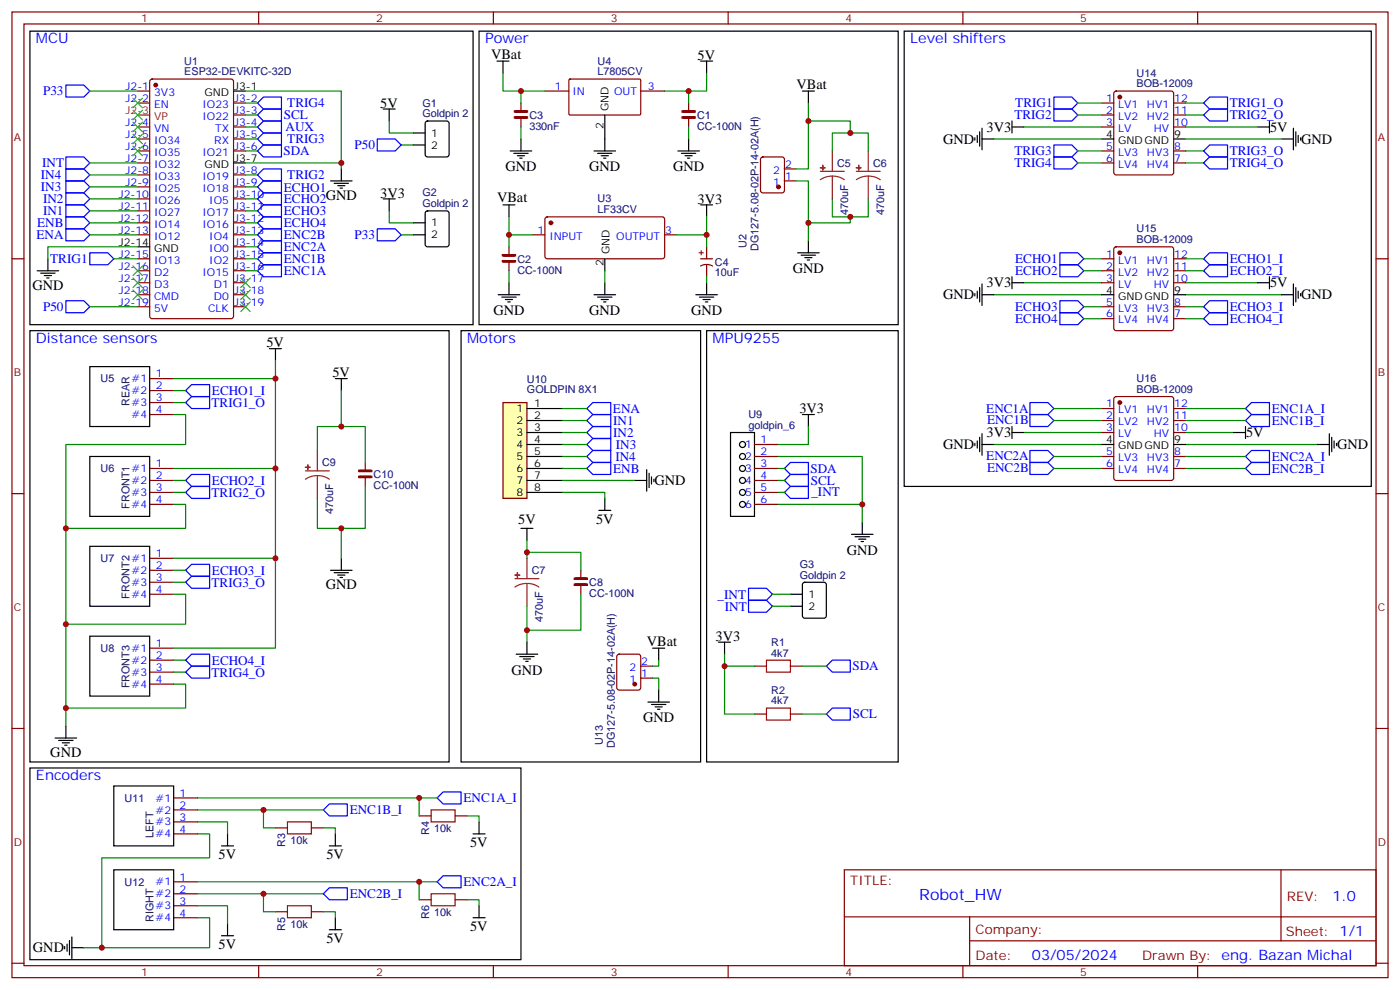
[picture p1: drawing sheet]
<svg xmlns="http://www.w3.org/2000/svg" width="412mm" height="292mm" viewBox="0 0 412 292" stroke-linecap="round" stroke-linejoin="round" font-family="sans-serif">
<g fill="none" stroke="#870000" stroke-width=".35">
<path d="M3.5 3.5h405.4v284.4h-405.4zM7.1 7.1h398.2v277.2h-398.2zM76.2 3.5v3.6M145.3 3.5v3.6M214.5 3.5v3.6M283.6 3.5v3.6M352.8 3.5v3.6M40.6 26.8h3.5M40.6 30.3h3.5M40.6 37.4h3.5M44.3 23.5l.5-.2h23.3l.6 .4 .1 69.4-.5 .7h-23.5l-.6-.4-.1-69.4zM68.8 30.3h3.5"/>
<path d="M68.8 37.4h3.5M68.8 33.9h3.5M160.5 26.8h7.1M167.6 23.5l.3-.2h20.7l.1 .3v10.1l-.3 .2-20.7-.1-.1-.3zM188.7 26.8h7.1M40.6 40.9h3.5M40.6 44.4h3.5M40.6 48h3.5M40.6 51.5h3.5M40.6 55h3.5M40.6 58.6h3.5M68.8 40.9h3.5"/>
<path d="M68.8 44.4h3.5M68.8 51.5h3.5M68.8 55h3.5M68.8 58.6h3.5M224.2 46.4l.5-.2h5.7l.6 .4 .1 9.5-.5 .6-5.9 .1-.6-.5-.1-9.4zM231.1 53.3h3.5M231.1 49.7h3.5M3.5 76.2h3.6M40.6 76.2h3.5M40.6 62.1h3.5M40.6 65.6h3.5M40.6 69.1h3.5"/>
<path d="M40.6 79.7h3.5M68.8 76.2h3.5M68.8 62.1h3.5M68.8 65.6h3.5M68.8 69.1h3.5M68.8 79.7h3.5M68.8 72.7h3.5M157 69.1h3.5M160.7 64.1l.5-.2h34.2l.4 .7-.1 11.2-.6 .4-34.2-.1-.4-.6v-10.9zM195.8 69.1h3.5M206.4 78.3l1.7-.4 1.8 .4M206.4 76.2h3.5"/>
<path d="M208.1 72.7v3.5M208.1 78v3.5M405.3 76.2h3.6M40.6 83.3h3.5M40.6 86.8h3.5M40.6 90.3h3.5M68.8 83.3h3.5M68.8 86.8h3.5M68.8 90.3h3.5M44.1 111.5h7.1M44.1 115h7.1M44.1 118.5h7.1"/>
<path d="M44.1 122.1h7.1M44.1 137.9h7.1M3.5 145.3h3.6M44.1 141.5h7.1M44.1 145h7.1M44.1 148.5h7.1M405.3 145.3h3.6M44.1 164.4h7.1M44.1 167.9h7.1M44.1 171.4h7.1M44.1 175h7.1M44.1 190.9h7.1"/>
<path d="M44.1 194.4h7.1M44.1 197.9h7.1M3.5 214.5h3.6M44.1 201.4h7.1M405.3 214.5h3.6M248.7 256.1h156.6v28.2h-156.6zM377.3 256.1v20.9M248.7 270h156.5M285.6 277h119.6M285.6 270v14.1M3.5 283.6h3.6M76.2 284.3v3.6"/>
<path d="M145.3 284.3v3.6M214.5 284.3v3.6M283.6 284.3v3.6M352.8 284.3v3.6M405.3 283.6h3.6"/>
</g>
<g fill="#870000" stroke="#870000" stroke-width=".35">
<circle cx="45.9" cy="25" r=".53"/>
<circle cx="229.3" cy="55" r=".53"/>
<circle cx="162.3" cy="65.6" r=".53"/>
</g>
<path d="M40.6 33.9h3.5" fill="none" stroke="#f00" stroke-width=".35"/>
<g fill="none" stroke="#000" stroke-width=".35">
<path d="M8.8 9.2h130.5v86.4h-130.5zM141.1 9.2h123.5v86.4h-123.5zM146.4 18h3.5M148.2 18v3.5M206.4 18h3.5M208.1 18v3.5M68.8 26.8h3.5M112.9 32.1h3.5M114.7 32.1v3.5M121.7 39.2h3.5M125.5 35.8l.4-.2h5.7l.6 .5 .1 9.4-.5 .7h-5.9l-.6-.4-.1-9.5zM178.2 33.9v10.5"/>
<path d="M236.4 26.8h3.5M238.1 26.8v3.5M68.8 48h3.5M97.4 53.3h6.3M98.4 54h4.3M99.5 54.7h2.1M100.2 55.4h.7M100.5 49.7v3.6M112.9 58.6h3.5M114.7 58.6v3.5M121.7 42.7h3.5M150.3 44.4h6.3"/>
<path d="M151.3 45.2h4.3M152.4 45.9h2.1M153.1 46.6h.7M153.5 40.9v3.5M175 44.4h6.3M176 45.2h4.3M177.1 45.9h2.1M177.8 46.6h.7M199.7 44.4h6.3M200.7 45.2h4.3M201.8 45.9h2.1M202.5 46.6h.7"/>
<path d="M202.8 40.9v3.5M10.9 79.7h6.4M14.1 76.2v3.5M40.6 72.7h3.5M121.7 65.6h3.5M121.7 69.1h3.5M125.5 62.3l.4-.2h5.7l.6 .4 .1 9.5-.5 .6-5.9 .1-.6-.5-.1-9.4zM148.2 60.3h3.5M149.9 60.3v3.6M178.2 76.2v3.5M206.4 60.3h3.5M208.1 60.3v3.6"/>
<path d="M234.9 74.4h6.4M236 75.1h4.2M237.1 75.8h2.1M237.8 76.6h.7M238.1 70.9v3.5M8.8 97.4h123.5v127h-123.5zM12 80.4h4.2M13.1 81.1h2.1M13.8 81.8h.7M146.8 86.8h6.3M147.8 87.5h4.2M148.9 88.2h2.1"/>
<path d="M149.6 88.9h.7M149.9 83.3v3.5M175 86.8h6.3M176 87.5h4.3M177.1 88.2h2.1M177.8 88.9h.7M178.2 83.3v3.5M205 86.8h6.3M206 87.5h4.3M207.1 88.2h2.1M207.8 88.9h.7M208.1 83.3v3.5"/>
<path d="M26.5 107.9h17.6v17.7h-17.6zM79.4 102.7h3.5M81.1 102.7v3.5M26.5 134.4h17.6v17.6h-17.6zM26.5 160.9h17.6v17.6h-17.6zM26.5 187.3h17.6v17.7h-17.6zM16.2 217.3h6.4M17.3 218h4.2M18.3 218.7h2.2M19 219.4h.8M19.4 213.8v3.5"/>
</g>
<g fill="none" stroke="#008700" stroke-width=".35">
<path d="M26.5 26.8h14.1M72.3 26.8h28.2v21.2M72.3 33.9h3.5M72.3 30.3h3.5M72.3 37.4h3.5M114.7 35.6v3.6h7M148.2 21.5v5.3h12.3M153.5 26.8v3.5M153.5 37.4v3.5M202.8 26.8v3.5M202.8 37.4v3.5M208.1 21.5v5.3h-12.3"/>
<path d="M238.1 30.3v19.4h-3.5M238.1 35.6h12.4v3.6M26.5 58.6h14.1M26.5 55h14.1M26.5 51.5h14.1M72.3 48h28.2v1.7M72.3 44.4h3.5M72.3 58.6h3.5M72.3 55h3.5M72.3 51.5h3.5M72.3 40.9h3.5M118.2 42.7h3.5"/>
<path d="M234.6 53.3h3.5v17.6M245.2 58.6v5.3h10.6v-5.3M245.2 44.4v-5.2h10.6v5.2M26.5 69.1h14.1M26.5 65.6h14.1M26.5 62.1h14.1M33.5 76.2h7.1M40.6 72.7h-26.5v3.5M72.3 69.1h3.5M72.3 65.6h3.5M72.3 62.1h3.5M72.3 72.7h3.5"/>
<path d="M72.3 76.2h3.5M72.3 79.7h3.5M114.7 62.1v3.5h7M118.2 69.1h3.5M149.9 63.9v5.2h7.1M149.9 69.1v3.6M149.9 79.7v3.6M178.2 79.7v3.6M208.1 63.9v5.2h-8.8M208.1 69.1v3.6M250.5 63.9v1.7h-12.4M26.5 90.3h14.1"/>
<path d="M208.1 81.5v1.8M51.2 118.5h3.5M81.1 106.2v5.3h-29.9M81.1 111.5v26.4h-29.9M51.2 122.1h3.5v8.8h-35.3v77.6M81.1 137.9v26.5h-29.9M51.2 148.5h3.5v7.1h-35.3M51.2 145h3.5M51.2 175h3.5v8.8h-35.3M51.2 171.4h3.5M81.1 164.4v26.5h-29.9M51.2 197.9h3.5"/>
<path d="M51.2 201.4h3.5v7.1h-35.3v5.3"/>
</g>
<g fill="none" stroke="#00f" stroke-width=".35">
<path d="M19.4 25h5.3l1.8 1.8-1.8 1.8h-5.3zM75.8 30.3l1.8-1.7h5.3v3.5h-5.3zM75.8 37.4l1.8-1.8h5.3v3.6h-5.3zM77.6 32.1h5.3v3.5h-5.3l-1.8-1.7zM19.4 56.8h5.3l1.8 1.8-1.8 1.7h-5.3zM19.4 53.3h5.3l1.8 1.7-1.8 1.8h-5.3zM19.4 49.7h5.3l1.8 1.8-1.8 1.8h-5.3zM75.8 44.4l1.8-1.7h5.3v3.5h-5.3zM75.8 58.6l1.8-1.8h5.3v3.5h-5.3zM75.8 55l1.8-1.7h5.3v3.5h-5.3zM75.8 51.5l1.8-1.8h5.3v3.6h-5.3zM75.8 40.9l1.8-1.7h5.3v3.5h-5.3z"/>
<path d="M111.1 40.9h5.3l1.8 1.8-1.8 1.7h-5.3zM19.4 67.4h5.3l1.8 1.7-1.8 1.8h-5.3zM19.4 63.9h5.3l1.8 1.7-1.8 1.8h-5.3zM19.4 60.3h5.3l1.8 1.8-1.8 1.8h-5.3zM26.5 74.4h5.2l1.8 1.8-1.8 1.8h-5.2zM75.8 79.7l1.8-1.7h5.3v3.5h-5.3zM75.8 72.7l1.8-1.8h5.3v3.5h-5.3zM75.8 69.1l1.8-1.7h5.3v3.5h-5.3zM75.8 65.6l1.8-1.7h5.3v3.5h-5.3zM75.8 62.1l1.8-1.8h5.3v3.6h-5.3zM77.6 74.4h5.3v3.6h-5.3l-1.8-1.8zM111.1 67.4h5.3l1.8 1.7-1.8 1.8h-5.3z"/>
<path d="M19.4 88.5h5.3l1.8 1.8-1.8 1.8h-5.3zM54.7 118.5l1.7-1.7h5.3v3.5h-5.3zM172.9 120.3l1.7-1.8h5.3v3.6h-5.3zM172.9 137.9l1.7-1.7h5.3v3.5h-5.3zM172.9 123.8l1.7-1.7h5.3v3.5h-5.3zM172.9 127.4l1.7-1.8h5.3v3.5h-5.3zM172.9 130.9l1.7-1.8h5.3v3.5h-5.3zM172.9 134.4l1.7-1.8h5.3v3.6h-5.3zM54.7 145l1.7-1.8h5.3v3.6h-5.3zM54.7 171.4l1.7-1.7h5.3v3.5h-5.3zM54.7 197.9l1.7-1.8h5.3v3.6h-5.3z"/>
</g>
<g fill="none" stroke="#3c3" stroke-width=".35">
<path d="M39.2 28.9l2.8 2.9M39.2 32.5l2.8 2.8M39.2 36l2.8 2.8M39.2 39.5l2.8 2.8M42 28.9l-2.8 2.9M42 32.5l-2.8 2.8M42 36l-2.8 2.8M42 39.5l-2.8 2.8M39.2 43l2.8 2.9M42 43l-2.8 2.9M39.2 78.3l2.8 2.8M42 78.3l-2.8 2.8"/>
<path d="M39.2 81.8l2.8 2.9M39.2 85.4l2.8 2.8M42 81.8l-2.8 2.9M42 85.4l-2.8 2.8M70.9 81.8l2.8 2.9M70.9 85.4l2.8 2.8M70.9 88.9l2.8 2.8M73.7 81.8l-2.8 2.9M73.7 85.4l-2.8 2.8M73.7 88.9l-2.8 2.8"/>
</g>
<path d="M153.5 30.3v2.7M153.5 34.7v2.7M202.8 30.3v2.7M202.8 34.7v2.7M149.9 72.7v2.6M149.9 77.1v2.6" fill="none" stroke="#850000" stroke-width=".35"/>
<path d="M151.7 34.6h3.5zM151.7 32.8h3.5zM201.1 34.6h3.5zM201.1 32.8h3.5zM148.2 76.9h3.5zM148.2 75.1l3.5 .1z" fill="none" stroke="#850000" stroke-width=".71"/>
<path d="M241.7 50.4h7M245.2 51.9l1.8 .2 1.7 .8M245.2 51.9l-1.9 .2-1.6 .8M245.2 44.4v6M245.2 51.9v6.7M252.2 50.4h7.1M255.8 51.9l1.8 .2 1.7 .8M255.8 51.9l-1.9 .2-1.7 .8M255.8 44.4v6M255.8 51.9v6.7" fill="none" stroke="#8c2424" stroke-width=".35"/>
<g fill="#8c2424" stroke="#8c2424" stroke-width=".35">
<path d="M241.7 49.4h1.4z"/>
<path d="M242.4 48.7v1.4z"/>
<path d="M252.2 49.4h1.4z"/>
<path d="M252.9 48.7l.1 1.4z"/>
</g>
<path d="M148.2 118.5h7v28.3h-7z" fill="#ffffb0" stroke="#800000" stroke-width=".35"/>
<g fill="none" stroke="#000" stroke-width=".35">
<path d="M266.3 9.2h137.6v134h-137.6zM287.9 39.9v2.1M288.6 38.8v4.2M289.3 37.7v6.4M298.1 37.4h3.5M298.1 35.6v3.6M370.4 37.4h3.5M373.9 35.6v3.6M381 37.7v6.4M381.7 38.8v4.2M382.4 39.9v2.1M287.2 40.6v.7"/>
<path d="M289.3 40.9h3.5M324.6 40.9h3.5M345.7 40.9h3.5M377.5 40.9h3.5M383.1 40.6v.7M135.8 97.4h70.6v127h-70.6zM208.1 97.4h56.5v127h-56.5zM287.2 86.4v.7M287.9 85.7v2.1M288.6 84.7v4.2M289.3 83.6v6.4M289.3 86.8h3.5"/>
<path d="M298.1 81.5v3.5M298.1 83.3h3.5M324.6 86.8h3.5M345.7 86.8h3.5M370.4 83.3h3.5M373.9 81.5v3.5M377.5 86.8h3.5M381 83.6v6.4M381.7 84.7v4.2M382.4 85.7v2.1M383.1 86.4v.7M98.8 111.5h3.5"/>
<path d="M100.5 111.5v3.5M155.2 120.3h10.6M155.2 123.8h10.6M155.2 127.4h10.6M155.2 130.9h10.6M155.2 134.4h10.6M155.2 137.9h10.6M190.5 138.3v6.3M191.2 139.3v4.3M215.2 127.4h7v24.6h-7zM236.4 122.1h3.5M238.1 122.1v3.5"/>
<path d="M287.2 130.5v.7M287.9 129.8v2.1M288.6 128.8v4.2M289.3 130.9h3.5M289.3 127.7v6.4M298.1 127.4h3.5M298.1 125.6v3.5M324.6 130.9h3.5M345.7 130.9h3.5M363.4 127.4h3.5M366.9 125.6v3.5M388.1 130.9h3.5"/>
<path d="M391.6 127.7v6.4M392.3 128.8v4.2M393 129.8v2.1M393.7 130.5v.7M153.5 155.6h3.5M155.2 141.5h10.6M155.2 145h10.6M155.2 155.6v3.5M176.4 150.3h3.5M178.2 146.8v3.5M187 141.5h3.5M191.9 140.4v2.1"/>
<path d="M192.6 141.1v.7M250.8 157.3h6.4M251.9 158h4.2M252.9 158.7h2.2M253.6 159.5h.8M254 153.8v3.5M97.4 167.9h6.3M98.4 168.6h4.3M99.5 169.3h2.1M100.2 170h.7M100.5 164.4v3.5M232.8 175h3.6"/>
<path d="M232.8 178.5h3.6M236.6 171.7l.5-.3h5.6l.7 .5v9.4l-.4 .7h-5.9l-.7-.4v-9.4zM152 192.6h6.4M153.1 193.3h4.2M154.2 194h2.1M154.9 194.7h.7M155.2 189.1v3.5M192.3 190.9h3.5M194 190.9v3.5M211.7 189.1h3.5M213.4 189.1v3.5M190.9 206.7h6.3"/>
<path d="M191.9 207.4h4.2M193 208.1h2.1M193.7 208.8h.7M194 203.2v3.5M8.8 226.1h144.7v56.5h-144.7zM33.5 231.4h17.7v17.7h-17.7zM33.5 256.1h17.7v17.7h-17.7zM65.3 249.1h3.5M67 245.5v3.6M97 249.1h3.5M98.8 245.5v3.6M139.3 245.5h3.6"/>
<path d="M141.1 242v3.5M19 278.7v.7M19.8 278v2.1M20.5 276.9v4.3M21.2 279h3.5M21.2 275.9v6.3M65.3 275.5h3.5M67 272v3.5M97 273.8h3.5M98.8 270.2v3.6M139.3 270.2h3.6M141.1 266.7v3.5"/>
<circle cx="218.7" cy="130.9" r=".88"/>
<circle cx="218.7" cy="134.4" r=".88"/>
<circle cx="218.7" cy="137.9" r=".88"/>
<circle cx="218.7" cy="148.5" r=".88"/>
<circle cx="218.7" cy="145" r=".88"/>
<circle cx="218.7" cy="141.5" r=".88"/>
</g>
<g fill="none" stroke="#008700" stroke-width=".35">
<path d="M301.6 37.4h23M317.5 30.3h7.1M317.5 33.9h7.1M349.2 37.4h21.2M349.2 30.3h5.3M349.2 33.9h5.3M26.5 48h14.1M292.8 40.9h31.8M317.5 48h7.1M317.5 44.4h7.1M349.2 48h5.3M349.2 40.9h28.3"/>
<path d="M349.2 44.4h5.3M319.3 76.2h5.3M319.3 79.7h5.3M349.2 76.2h5.3M349.2 79.7h5.3M292.8 86.8h31.8M301.6 83.3h23M319.3 90.3h5.3M319.3 93.8h5.3M349.2 86.8h28.3M349.2 83.3h21.2M349.2 90.3h5.3"/>
<path d="M349.2 93.8h5.3M51.2 115h3.5M100.5 115v10.6M93.5 132.6v-7h14.1v10.6M165.8 134.4h7.1M165.8 130.9h7.1M165.8 127.4h7.1M165.8 123.8h7.1M165.8 137.9h7.1M165.8 120.3h7.1M229.3 134.4h24.7v19.4M229.3 137.9h1.8"/>
<path d="M238.1 125.6v5.3h-8.8M292.8 130.9h31.8M301.6 127.4h23M310.4 134.4h14.2M310.4 123.8h14.2M310.4 137.9h14.2M310.4 120.3h14.2M349.2 134.4h17.7M349.2 130.9h38.9M349.2 127.4h14.2M349.2 123.8h17.7M349.2 137.9h17.7"/>
<path d="M349.2 120.3h17.7M51.2 141.5h3.5M100.5 155.6v8.8M107.6 143.2v12.4h-14.1v-8.8M155.2 159.1v5.3M165.8 145h12.4v1.8M165.8 141.5h21.2M229.3 141.5h1.8M229.3 148.5h24.7M229.3 145h1.8M51.2 167.9h3.5M155.2 162.6h15.9v5.3"/>
<path d="M155.2 178.5v10.6M171.1 175v10.6h-15.9M227.5 175h5.3M227.5 178.5h5.3M51.2 194.4h3.5M192.3 199.7h1.7v3.5M194 194.4v1.7h-1.7M213.4 192.6v17.7h8.8M213.4 196.1h8.8M236.4 196.1h7M236.4 210.3h7M58.2 238.5h37"/>
<path d="M58.2 234.9h70.6M77.6 238.5v5.3h3.5M123.5 234.9v5.3M58.2 245.5h3.5v7.1h-31.7v26.4M58.2 242h8.8v3.5M58.2 259.6h70.6M95.2 243.8h3.6v1.7M123.5 259.6v5.3M137.6 240.2h3.5v1.8M58.2 270.2h3.5v8.8h-37M58.2 266.7h8.8v5.3M58.2 263.2h37"/>
<path d="M77.6 263.2v5.3h3.5M95.2 268.5h3.6v1.7M137.6 264.9h3.5v1.8"/>
</g>
<path d="M90 138.6h7M93.5 132.6v6M93.5 140.1l1.8 .2 1.7 .8M93.5 140.1l-1.9 .2-1.6 .8M93.5 140.1v6.7M151.7 170.4h7M155.2 171.8l1.9 .2 1.6 .9M155.2 171.8l-1.8 .2-1.7 .9M155.2 164.4v6M155.2 171.8v6.7" fill="none" stroke="#8c2424" stroke-width=".35"/>
<g fill="#8c2424" stroke="#8c2424" stroke-width=".35">
<path d="M151.7 169.3l1.4 .1z"/>
<path d="M152.4 168.6v1.4z"/>
<path d="M90 137.6h1.4z"/>
<path d="M90.7 136.9v1.4z"/>
</g>
<path d="M107.6 136.2v2.6M107.6 140.6v2.6M171.1 167.9v2.7M171.1 172.3v2.7" fill="none" stroke="#850000" stroke-width=".35"/>
<path d="M105.8 138.6l3.6 .1zM105.8 140.4h3.6zM169.3 172.2h3.6zM169.3 170.4h3.6z" fill="none" stroke="#850000" stroke-width=".71"/>
<g fill="none" stroke="#870000" stroke-width=".35">
<path d="M324.6 30.3h3.5M324.6 33.9h3.5M324.6 37.4h3.5M328.3 27l.5-.2h16.2l.5 .2 .2 .5v23.3l-.2 .5-.5 .2h-16.2l-.5-.2-.2-.5v-23.3zM345.7 30.3h3.5M345.7 33.9h3.5M345.7 37.4h3.5M324.6 44.4h3.5M324.6 48h3.5M345.7 44.4h3.5M345.7 48h3.5M324.6 76.2h3.5"/>
<path d="M324.6 79.7h3.5M328.3 72.9l.5-.2h16.2l.5 .2 .2 .5v23.3l-.2 .5-.5 .2h-16.2l-.5-.3-.2-.4v-23.3zM345.7 76.2h3.5M345.7 79.7h3.5M324.6 83.3h3.5M324.6 90.3h3.5M324.6 93.8h3.5M345.7 83.3h3.5M345.7 90.3h3.5M345.7 93.8h3.5M328.3 117l.5-.2h16.2l.5 .2 .2 .5v23.3l-.2 .5-.5 .2h-16.2l-.5-.3-.2-.4v-23.3zM222.2 130.9h7.1"/>
<path d="M222.2 134.4h7.1M222.2 137.9h7.1M324.6 134.4h3.5M324.6 137.9h3.5M324.6 120.3h3.5M324.6 123.8h3.5M324.6 127.4h3.5M345.7 134.4h3.5M345.7 137.9h3.5M345.7 120.3h3.5M345.7 123.8h3.5M345.7 127.4h3.5"/>
<path d="M222.2 141.5h7.1M222.2 145h7.1M222.2 148.5h7.1M181.9 192.8l.5-.2h5.6l.7 .4v9.5l-.4 .6-5.9 .1-.7-.5v-9.4zM188.7 199.7h3.6M188.7 196.1h3.6M222.2 196.1h3.6M232.8 196.1h3.6M222.2 210.3h3.6M232.8 210.3h3.6M51.2 234.9h7M51.2 238.5h7"/>
<path d="M51.2 242h7M51.2 245.5h7M51.2 259.6h7M81.1 243.8h3.6M91.7 243.8h3.5M123.5 240.2h3.5M134.1 240.2h3.5M51.2 263.2h7M51.2 266.7h7M51.2 270.2h7M81.1 268.5h3.6M91.7 268.5h3.5"/>
<path d="M123.5 264.9h3.5M134.1 264.9h3.5"/>
</g>
<g fill="none" stroke="#00f" stroke-width=".35">
<path d="M310.4 28.6h5.3l1.8 1.7-1.8 1.8h-5.3zM310.4 32.1h5.3l1.8 1.8-1.8 1.7h-5.3zM354.5 30.3l1.8-1.7h5.3v3.5h-5.3zM354.5 33.9l1.8-1.8h5.3v3.5h-5.3zM19.4 46.2h5.3l1.8 1.8-1.8 1.7h-5.3zM310.4 42.7h5.3l1.8 1.7-1.8 1.8h-5.3zM310.4 46.2h5.3l1.8 1.8-1.8 1.7h-5.3zM354.5 44.4l1.8-1.7h5.3v3.5h-5.3zM354.5 48l1.8-1.8h5.3v3.5h-5.3zM312.2 74.4h5.3l1.8 1.8-1.8 1.8h-5.3zM312.2 78h5.3l1.8 1.7-1.8 1.8h-5.3zM354.5 76.2l1.8-1.8h5.3v3.6h-5.3z"/>
<path d="M354.5 79.7l1.8-1.7h5.3v3.5h-5.3zM312.2 88.5h5.3l1.8 1.8-1.8 1.8h-5.3zM312.2 92.1h5.3l1.8 1.7-1.8 1.8h-5.3zM354.5 90.3l1.8-1.8h5.3v3.6h-5.3zM354.5 93.8l1.8-1.7h5.3v3.5h-5.3zM54.7 115l1.7-1.8h5.3v3.6h-5.3zM303.4 118.5h5.3l1.7 1.8-1.7 1.8h-5.3zM231.1 137.9l1.7-1.7h5.3v3.5h-5.3zM303.4 122.1h5.3l1.7 1.7-1.7 1.8h-5.3zM303.4 132.6h5.3l1.7 1.8-1.7 1.8h-5.3zM303.4 136.2h5.3l1.7 1.7-1.7 1.8h-5.3zM366.9 120.3l1.8-1.8h5.2v3.6h-5.2z"/>
<path d="M366.9 123.8l1.8-1.7h5.2v3.5h-5.2zM366.9 134.4l1.8-1.8h5.2v3.6h-5.2zM366.9 137.9l1.8-1.7h5.2v3.5h-5.2zM54.7 141.5l1.7-1.8h5.3v3.5h-5.3zM231.1 141.5l1.7-1.8h5.3v3.5h-5.3zM231.1 145l1.7-1.8h5.3v3.6h-5.3zM54.7 167.9l1.7-1.7h5.3v3.5h-5.3zM220.5 173.2h5.3l1.7 1.8-1.7 1.7h-5.3zM220.5 176.7h5.3l1.7 1.8-1.7 1.8h-5.3zM54.7 194.4l1.7-1.8h5.3v3.5h-5.3zM243.4 196.1l1.8-1.7h5.3v3.5h-5.3zM243.4 210.3l1.8-1.8h5.3v3.5h-5.3z"/>
<path d="M95.2 238.5l1.8-1.8h5.3v3.5h-5.3zM128.8 234.9l1.7-1.7h5.3v3.5h-5.3zM128.8 259.6l1.7-1.7h5.3v3.5h-5.3zM95.2 263.2l1.8-1.8h5.3v3.5h-5.3z"/>
</g>
<g fill="#870000" stroke="#870000" stroke-width=".35">
<circle cx="187" cy="201.4" r=".53"/>
<circle cx="329.8" cy="28.6" r=".53"/>
<circle cx="329.8" cy="74.4" r=".53"/>
<circle cx="329.8" cy="118.5" r=".53"/>
</g>
<path d="M225.8 194.4h7v3.5h-7zM225.8 208.5h7v3.5h-7zM127 238.5h7.1v3.5h-7.1zM84.7 242h7v3.5h-7zM84.7 266.7h7v3.5h-7zM127 263.2h7.1v3.5h-7.1z" fill="none" stroke="#a10000" stroke-width=".35"/>
<g fill="#c00">
<circle cx="100.5" cy="48" r=".88"/>
<circle cx="149.9" cy="69.1" r=".88"/>
<circle cx="202.8" cy="26.8" r=".88"/>
<circle cx="153.5" cy="26.8" r=".88"/>
<circle cx="208.1" cy="69.1" r=".88"/>
<circle cx="238.1" cy="35.6" r=".88"/>
<circle cx="250.5" cy="39.2" r=".88"/>
<circle cx="238.1" cy="65.6" r=".88"/>
<circle cx="250.5" cy="63.9" r=".88"/>
<circle cx="19.4" cy="208.5" r=".88"/>
<circle cx="19.4" cy="155.6" r=".88"/>
<circle cx="19.4" cy="183.8" r=".88"/>
<circle cx="81.1" cy="111.5" r=".88"/>
<circle cx="81.1" cy="137.9" r=".88"/>
<circle cx="81.1" cy="164.4" r=".88"/>
<circle cx="155.2" cy="162.6" r=".88"/>
<circle cx="155.2" cy="185.6" r=".88"/>
<circle cx="100.5" cy="155.6" r=".88"/>
<circle cx="100.5" cy="125.6" r=".88"/>
<circle cx="254" cy="148.5" r=".88"/>
<circle cx="30" cy="279" r=".88"/>
<circle cx="213.4" cy="196.1" r=".88"/>
<circle cx="77.6" cy="238.5" r=".88"/>
<circle cx="123.5" cy="234.9" r=".88"/>
<circle cx="77.6" cy="263.2" r=".88"/>
<circle cx="123.5" cy="259.6" r=".88"/>
</g>
<text font-size="4.6" fill="#00f" x="270.8" y="265.1">Robot_HW</text>
<g font-size="4.2" fill="#00f">
<text x="10.6" y="12.7">MCU</text>
<text x="142.9" y="12.7">Power</text>
<text x="268.1" y="12.7">Level shifters</text>
<text x="10.6" y="100.9">Distance sensors</text>
<text x="137.6" y="100.9">Motors</text>
<text x="209.9" y="100.9">MPU9255</text>
<text x="10.6" y="229.7">Encoders</text>
<text x="392.5" y="265.4">1.0</text>
<text x="304" y="282.7">03/05/2024</text>
</g>
<g font-size="4.2">
<text x="144.6" y="17.3">VBat</text>
<text x="205.5" y="17.6">5V</text>
<text x="234.6" y="26.1">VBat</text>
<text x="112" y="31.8">5V</text>
<text x="290.6" y="38.8">3V3</text>
<text x="374.1" y="38.8">5V</text>
<text x="277.8" y="42.3">GND</text>
<text x="383.3" y="42.3">GND</text>
<text x="148.9" y="50.4">GND</text>
<text x="173.6" y="50.4">GND</text>
<text x="198.3" y="50.4">GND</text>
<text x="112" y="58.2">3V3</text>
<text x="146.4" y="59.6">VBat</text>
<text x="205.5" y="60">3V3</text>
<text x="233.5" y="80.4">GND</text>
<text x="9.5" y="85.4">GND</text>
<text x="277.8" y="88.2">GND</text>
<text x="290.6" y="84.6">3V3</text>
<text x="374.1" y="84.6">5V</text>
<text x="383.3" y="88.2">GND</text>
<text x="145.3" y="92.8">GND</text>
<text x="173.6" y="92.8">GND</text>
<text x="203.6" y="92.8">GND</text>
<text x="78.5" y="102.3">5V</text>
<text x="97.9" y="111.1">5V</text>
<text x="235.5" y="121.7">3V3</text>
<text x="290.6" y="128.7">3V3</text>
<text x="367.1" y="128.7">5V</text>
<text x="277.8" y="132.3">GND</text>
<text x="393.9" y="132.3">GND</text>
<text x="192.8" y="142.9">GND</text>
<text x="152.6" y="154.4">5V</text>
<text x="175.6" y="154.2">5V</text>
<text x="249.4" y="163.3">GND</text>
<text x="96" y="173.6">GND</text>
<text x="190.5" y="190.1">VBat</text>
<text x="210.8" y="188.7">3V3</text>
<text x="150.6" y="198.7">GND</text>
<text x="189.4" y="212.7">GND</text>
<text x="14.8" y="223">GND</text>
<text x="138.5" y="249.4">5V</text>
<text x="64.4" y="252.9">5V</text>
<text x="96.1" y="252.9">5V</text>
<text x="138.5" y="274.1">5V</text>
<text x="9.7" y="280.5">GND</text>
<text x="64.4" y="279.4">5V</text>
<text x="96.1" y="277.6">5V</text>
</g>
<g font-size="3.9" fill="#00f">
<text x="12.7" y="28.1">P33</text>
<text x="83.6" y="35.1">SCL</text>
<text x="84.6" y="31.6">TRIG4</text>
<text x="298.8" y="35.1">TRIG2</text>
<text x="299.1" y="31.6">TRIG1</text>
<text x="362.2" y="31.7">TRIG1_O</text>
<text x="362.2" y="35.2">TRIG2_O</text>
<text x="84.1" y="38.7">AUX</text>
<text x="83.5" y="45.6">SDA</text>
<text x="84.6" y="42.2">TRIG3</text>
<text x="104.4" y="44">P50</text>
<text x="298.8" y="45.7">TRIG3</text>
<text x="362.2" y="45.8">TRIG3_O</text>
<text x="12.1" y="52.7">IN4</text>
<text x="12.4" y="49.2">INT</text>
<text x="84.6" y="52.8">TRIG2</text>
<text x="298.8" y="49.2">TRIG4</text>
<text x="362.2" y="49.3">TRIG4_O</text>
<text x="12.1" y="56.3">IN3</text>
<text x="12.7" y="59.8">IN2</text>
<text x="83.6" y="59.9">ECHO2GND</text>
<text x="83.6" y="56.4">ECHO1</text>
<text x="12.7" y="63.3">IN1</text>
<text x="83.6" y="63.4">ECHO3</text>
<text x="10.7" y="70.4">ENA</text>
<text x="11" y="66.9">ENB</text>
<text x="83.6" y="70.5">ENC2B</text>
<text x="83.6" y="67">ECHO4</text>
<text x="104.4" y="70.4">P33</text>
<text x="14.8" y="77.5">TRIG1</text>
<text x="83.6" y="74">ENC2A</text>
<text x="83.6" y="77.6">ENC1B</text>
<text x="299" y="77.5">ECHO1</text>
<text x="362.3" y="77.5">ECHO1_I</text>
<text x="83.6" y="81.1">ENC1A</text>
<text x="299" y="80.9">ECHO2</text>
<text x="362.3" y="81">ECHO2_I</text>
<text x="12.7" y="91.6">P50</text>
<text x="299" y="91.5">ECHO3</text>
<text x="299" y="95">ECHO4</text>
<text x="362.3" y="91.6">ECHO3_I</text>
<text x="362.3" y="95.2">ECHO4_I</text>
<text x="62.3" y="119.8">TRIG1_O</text>
<text x="62.4" y="116.3">ECHO1_I</text>
<text x="180.6" y="121.5">ENA</text>
<text x="180.6" y="125.1">IN1</text>
<text x="290.5" y="121.5">ENC1A</text>
<text x="290.8" y="125">ENC1B</text>
<text x="374.6" y="121.6">ENC1A_I</text>
<text x="374.6" y="125.1">ENC1B_I</text>
<text x="180.6" y="128.6">IN2</text>
<text x="181.3" y="135.7">IN4</text>
<text x="181.4" y="132.2">IN3</text>
<text x="290.5" y="135.6">ENC2A</text>
<text x="374.6" y="135.7">ENC2A_I</text>
<text x="62.4" y="142.8">ECHO2_I</text>
<text x="180.6" y="139.2">ENB</text>
<text x="238.7" y="139.1">SDA</text>
<text x="238.8" y="142.7">SCL</text>
<text x="290.8" y="139.1">ENC2B</text>
<text x="374.6" y="139.2">ENC2B_I</text>
<text x="62.3" y="146.3">TRIG2_O</text>
<text x="239" y="146.2">_INT</text>
<text x="62.3" y="172.8">TRIG3_O</text>
<text x="62.4" y="169.2">ECHO3_I</text>
<text x="211.4" y="176.2">_INT</text>
<text x="213.5" y="179.8">INT</text>
<text x="62.4" y="195.7">ECHO4_I</text>
<text x="251.1" y="197.3">SDA</text>
<text x="62.3" y="199.2">TRIG4_O</text>
<text x="251.2" y="211.5">SCL</text>
<text x="103" y="239.8">ENC1B_I</text>
<text x="136.5" y="236.3">ENC1A_I</text>
<text x="136.5" y="261">ENC2A_I</text>
<text x="103" y="264.5">ENC2B_I</text>
</g>
<g font-size="3.9" fill="#800">
<text x="250.5" y="260.7">TITLE:</text>
<text x="379.1" y="265.4">REV:</text>
<text x="287.4" y="274.9">Company:</text>
<text x="378.7" y="275.5">Sheet: 1/1</text>
<text x="287.4" y="282.6">Date:</text>
<text x="336.4" y="282.7">Drawn By: eng. Bazan Michal</text>
</g>
<g font-size="3.2" fill="#800">
<text x="41.6" y="6.5">1</text>
<text x="110.8" y="6.5">2</text>
<text x="179.9" y="6.5">3</text>
<text x="249.1" y="6.5">4</text>
<text x="318.2" y="6.5">5</text>
<text x="4.1" y="41.6">A</text>
<text x="405.9" y="41.6">A</text>
<text x="207.4" y="75.5" transform="rotate(-90 207.4 75.5)">+</text>
<text x="4.1" y="110.8">B</text>
<text x="405.9" y="110.8">B</text>
<text x="4.1" y="179.9">C</text>
<text x="405.9" y="179.9">C</text>
<text x="4.1" y="249.1">D</text>
<text x="405.9" y="249.1">D</text>
<text x="41.6" y="287.3">1</text>
<text x="110.8" y="287.3">2</text>
<text x="179.9" y="287.3">3</text>
<text x="249.1" y="287.3">4</text>
<text x="318.2" y="287.3">5</text>
</g>
<g font-size="3.2" fill="#000080">
<text x="54.3" y="22.2">ESP32-DEVKITC-32D</text>
<text x="54.3" y="19.1">U1</text>
<text x="176.1" y="22.2">L7805CV</text>
<text x="176.1" y="19">U4</text>
<text x="334.8" y="22.5">U14</text>
<text x="334.8" y="25.8">BOB-12009</text>
<text x="124.5" y="34.6">Goldpin 2</text>
<text x="124.5" y="31.4">G1</text>
<text x="155.9" y="35">C3</text>
<text x="205.3" y="35">C1</text>
<text x="155.9" y="38.2">330nF</text>
<text x="205.3" y="38.2">CC-100N</text>
<text x="246.6" y="49.1">C5</text>
<text x="257.2" y="49.1">C6</text>
<text x="124.5" y="57.9">G2</text>
<text x="176.1" y="59.6">U3</text>
<text x="124.5" y="61">Goldpin 2</text>
<text x="176.1" y="62.8">LF33CV</text>
<text x="249.9" y="63.2" transform="rotate(-90 249.9 63.2)">470uF</text>
<text x="260.4" y="63.2" transform="rotate(-90 260.4 63.2)">470uF</text>
<text x="334.8" y="71.6">BOB-12009</text>
<text x="334.8" y="68.4">U15</text>
<text x="152.4" y="77.3">C2</text>
<text x="219.9" y="73" transform="rotate(-90 219.9 73)">U2</text>
<text x="223.4" y="73.8" transform="rotate(-90 223.4 73.8)">DG127-5.08-02P-14-02A(H)</text>
<text x="152.4" y="80.6">CC-100N</text>
<text x="210.6" y="81.4">10uF</text>
<text x="210.6" y="78.3">C4</text>
<text x="29.6" y="112.6">U5</text>
<text x="155.2" y="112.6">U10</text>
<text x="334.8" y="112.5">U16</text>
<text x="38.2" y="119.6" transform="rotate(-90 38.2 119.6)">REAR</text>
<text x="155.2" y="115.9">GOLDPIN 8X1</text>
<text x="334.8" y="115.7">BOB-12009</text>
<text x="220.5" y="123.1">U9</text>
<text x="220.5" y="126.3">goldpin_6</text>
<text x="94.9" y="137.3">C9</text>
<text x="29.6" y="139.1">U6</text>
<text x="110.1" y="140.8">C10</text>
<text x="38.2" y="149.8" transform="rotate(-90 38.2 149.8)">FRONT1</text>
<text x="110.1" y="144.1">CC-100N</text>
<text x="98.2" y="151.4" transform="rotate(-90 98.2 151.4)">470uF</text>
<text x="29.6" y="165.5">U7</text>
<text x="235.6" y="167.2">G3</text>
<text x="156.6" y="169.1">C7</text>
<text x="173.6" y="172.6">C8</text>
<text x="235.6" y="170.4">Goldpin 2</text>
<text x="38.2" y="176.3" transform="rotate(-90 38.2 176.3)">FRONT2</text>
<text x="173.6" y="175.8">CC-100N</text>
<text x="159.9" y="183.2" transform="rotate(-90 159.9 183.2)">470uF</text>
<text x="29.6" y="192">U8</text>
<text x="227.2" y="190.1">R1</text>
<text x="227.2" y="193.3">4k7</text>
<text x="38.2" y="202.7" transform="rotate(-90 38.2 202.7)">FRONT3</text>
<text x="227.2" y="207.4">4k7</text>
<text x="227.2" y="204.2">R2</text>
<text x="177.5" y="219.4" transform="rotate(-90 177.5 219.4)">U13</text>
<text x="181.1" y="220.2" transform="rotate(-90 181.1 220.2)">DG127-5.08-02P-14-02A(H)</text>
<text x="36.7" y="236.1">U11</text>
<text x="126.4" y="245.9" transform="rotate(-90 126.4 245.9)">R4</text>
<text x="127.9" y="244.9">10k</text>
<text x="45.2" y="246.8" transform="rotate(-90 45.2 246.8)">LEFT</text>
<text x="84" y="249.4" transform="rotate(-90 84 249.4)">R3</text>
<text x="85.5" y="248.4">10k</text>
<text x="36.7" y="260.8">U12</text>
<text x="127.9" y="269.6">10k</text>
<text x="45.2" y="271.5" transform="rotate(-90 45.2 271.5)">RIGHT</text>
<text x="84" y="274.1" transform="rotate(-90 84 274.1)">R5</text>
<text x="85.5" y="273.1">10k</text>
<text x="126.4" y="270.6" transform="rotate(-90 126.4 270.6)">R6</text>
</g>
<g font-size="3.2" fill="#00f">
<text x="37" y="26.5">J2-1</text>
<text x="37" y="30">J2-2</text>
<text x="45.4" y="28.2">3V3</text>
<text x="69" y="30">J3-2</text>
<text x="163.4" y="26.5">1</text>
<text x="168.6" y="27.9">IN</text>
<text x="180.9" y="27.9">OUT</text>
<text x="190.9" y="26.5">3</text>
<text x="325.9" y="30">1</text>
<text x="345.9" y="30">12</text>
<text x="45.4" y="31.8">EN</text>
<text x="59.6" y="31.8">IO23</text>
<text x="59.6" y="35.3">IO22</text>
<text x="69" y="33.5">J3-3</text>
<text x="325.9" y="33.5">2</text>
<text x="329.4" y="31.8">LV1</text>
<text x="329.4" y="35.3">LV2</text>
<text x="337.8" y="35.3">HV2</text>
<text x="337.8" y="31.8">HV1</text>
<text x="345.9" y="33.5">11</text>
<text x="37" y="37">J2-4</text>
<text x="37" y="40.6">J2-5</text>
<text x="45.4" y="38.8">VN</text>
<text x="63.4" y="38.8">TX</text>
<text x="69" y="37">J3-4</text>
<text x="69" y="40.6">J3-5</text>
<text x="325.9" y="37">3</text>
<text x="329.4" y="38.8">LV</text>
<text x="339.9" y="38.8">HV</text>
<text x="345.9" y="37">10</text>
<text x="37" y="44.1">J2-6</text>
<text x="37" y="47.6">J2-7</text>
<text x="45.4" y="42.3">IO34</text>
<text x="45.4" y="45.9">IO35</text>
<text x="59.6" y="45.9">IO21</text>
<text x="63.1" y="42.3">RX</text>
<text x="69" y="44.1">J3-6</text>
<text x="325.9" y="44.1">5</text>
<text x="325.9" y="47.6">6</text>
<text x="329.4" y="45.9">LV3</text>
<text x="337.8" y="45.9">HV3</text>
<text x="345.9" y="47.6">7</text>
<text x="345.9" y="44.1">8</text>
<text x="37" y="51.2">J2-8</text>
<text x="45.4" y="49.4">IO32</text>
<text x="45.4" y="52.9">IO33</text>
<text x="59.6" y="52.9">IO19</text>
<text x="69" y="51.2">J3-8</text>
<text x="227.7" y="51.2">2</text>
<text x="231.2" y="52.9">1</text>
<text x="231.2" y="49.4">2</text>
<text x="329.4" y="49.4">LV4</text>
<text x="337.8" y="49.4">HV4</text>
<text x="35" y="58.2">J2-10</text>
<text x="37" y="54.7">J2-9</text>
<text x="45.4" y="56.4">IO25</text>
<text x="45.4" y="60">IO26</text>
<text x="59.6" y="56.4">IO18</text>
<text x="61.6" y="60">IO5</text>
<text x="69" y="54.7">J3-9</text>
<text x="69" y="58.2">J3-10</text>
<text x="227.7" y="54.7">1</text>
<text x="35" y="61.7">J2-11</text>
<text x="35" y="65.3">J2-12</text>
<text x="45.4" y="63.5">IO27</text>
<text x="59.6" y="63.5">IO17</text>
<text x="69" y="61.7">J3-11</text>
<text x="69" y="65.3">J3-12</text>
<text x="35" y="68.8">J2-13</text>
<text x="45.4" y="67">IO14</text>
<text x="45.4" y="70.6">IO12</text>
<text x="59.6" y="67">IO16</text>
<text x="61.6" y="70.6">IO4</text>
<text x="69" y="68.8">J3-13</text>
<text x="158.3" y="68.8">1</text>
<text x="161.8" y="70.6">INPUT</text>
<text x="181.5" y="70.6">OUTPUT</text>
<text x="196" y="68.8">3</text>
<text x="35" y="75.8">J2-15</text>
<text x="45.4" y="77.6">IO13</text>
<text x="61.6" y="74.1">IO0</text>
<text x="61.6" y="77.6">IO2</text>
<text x="69" y="72.3">J3-14</text>
<text x="69" y="75.8">J3-15</text>
<text x="325.9" y="75.8">1</text>
<text x="329.4" y="77.6">LV1</text>
<text x="337.8" y="77.6">HV1</text>
<text x="345.9" y="75.8">12</text>
<text x="35" y="79.4">J2-16</text>
<text x="35" y="82.9">J2-17</text>
<text x="45.4" y="81.1">D2</text>
<text x="59.6" y="81.1">IO15</text>
<text x="69" y="79.4">J3-16</text>
<text x="69" y="82.9">J3-17</text>
<text x="325.9" y="79.4">2</text>
<text x="325.9" y="82.9">3</text>
<text x="329.4" y="81.1">LV2</text>
<text x="337.8" y="81.1">HV2</text>
<text x="345.9" y="82.9">10</text>
<text x="345.9" y="79.4">11</text>
<text x="35" y="86.4">J2-18</text>
<text x="35" y="90">J2-19</text>
<text x="45.4" y="84.7">D3</text>
<text x="45.4" y="88.2">CMD</text>
<text x="63" y="84.7">D1</text>
<text x="63" y="88.2">D0</text>
<text x="69" y="86.4">J3-18</text>
<text x="69" y="90">J3-19</text>
<text x="325.9" y="90">5</text>
<text x="329.4" y="84.7">LV</text>
<text x="339.9" y="84.7">HV</text>
<text x="345.9" y="90">8</text>
<text x="45.4" y="91.7">5V</text>
<text x="61.3" y="91.7">CLK</text>
<text x="325.9" y="93.5">6</text>
<text x="329.4" y="91.7">LV3</text>
<text x="329.4" y="95.2">LV4</text>
<text x="337.8" y="95.2">HV4</text>
<text x="337.8" y="91.7">HV3</text>
<text x="345.9" y="93.5">7</text>
<text x="38.8" y="112.5">#1</text>
<text x="45.9" y="111.1">1</text>
<text x="38.8" y="116.1">#2</text>
<text x="38.8" y="119.6">#3</text>
<text x="45.9" y="114.7">2</text>
<text x="45.9" y="118.2">3</text>
<text x="325.9" y="119.9">1</text>
<text x="345.9" y="119.9">12</text>
<text x="38.8" y="123.1">#4</text>
<text x="45.9" y="121.7">4</text>
<text x="325.9" y="123.5">2</text>
<text x="329.4" y="121.7">LV1</text>
<text x="329.4" y="125.2">LV2</text>
<text x="337.8" y="125.2">HV2</text>
<text x="337.8" y="121.7">HV1</text>
<text x="345.9" y="123.5">11</text>
<text x="219.5" y="131.9">1</text>
<text x="224" y="130.5">1</text>
<text x="325.9" y="127">3</text>
<text x="329.4" y="128.8">LV</text>
<text x="339.9" y="128.8">HV</text>
<text x="345.9" y="127">10</text>
<text x="45.9" y="137.6">1</text>
<text x="219.5" y="135.5">2</text>
<text x="224" y="134.1">2</text>
<text x="224" y="137.6">3</text>
<text x="325.9" y="134.1">5</text>
<text x="325.9" y="137.6">6</text>
<text x="329.4" y="135.8">LV3</text>
<text x="337.8" y="135.8">HV3</text>
<text x="345.9" y="137.6">7</text>
<text x="345.9" y="134.1">8</text>
<text x="38.8" y="139">#1</text>
<text x="38.8" y="142.5">#2</text>
<text x="45.9" y="141.1">2</text>
<text x="219.5" y="139">3</text>
<text x="219.5" y="142.5">4</text>
<text x="224" y="141.1">4</text>
<text x="329.4" y="139.3">LV4</text>
<text x="337.8" y="139.3">HV4</text>
<text x="38.8" y="146">#3</text>
<text x="38.8" y="149.6">#4</text>
<text x="45.9" y="144.6">3</text>
<text x="45.9" y="148.2">4</text>
<text x="219.5" y="146">5</text>
<text x="219.5" y="149.6">6</text>
<text x="224" y="144.6">5</text>
<text x="224" y="148.2">6</text>
<text x="38.8" y="165.5">#1</text>
<text x="45.9" y="164">1</text>
<text x="45.9" y="167.6">2</text>
<text x="38.8" y="169">#2</text>
<text x="38.8" y="172.5">#3</text>
<text x="45.9" y="171.1">3</text>
<text x="38.8" y="176">#4</text>
<text x="45.9" y="174.6">4</text>
<text x="38.8" y="191.9">#1</text>
<text x="45.9" y="190.5">1</text>
<text x="38.8" y="195.4">#2</text>
<text x="45.9" y="194">2</text>
<text x="45.9" y="197.6">3</text>
<text x="185.4" y="197.6">2</text>
<text x="188.9" y="195.8">2</text>
<text x="38.8" y="199">#3</text>
<text x="38.8" y="202.5">#4</text>
<text x="45.9" y="201.1">4</text>
<text x="185.4" y="201.1">1</text>
<text x="188.9" y="199.3">1</text>
<text x="45.8" y="236">#1</text>
<text x="45.8" y="239.5">#2</text>
<text x="52.9" y="234.6">1</text>
<text x="52.9" y="238.1">2</text>
<text x="45.8" y="243.1">#3</text>
<text x="52.9" y="241.7">3</text>
<text x="52.9" y="245.2">4</text>
<text x="45.8" y="246.6">#4</text>
<text x="45.8" y="260.7">#1</text>
<text x="52.9" y="259.3">1</text>
<text x="52.9" y="262.8">2</text>
<text x="45.8" y="264.2">#2</text>
<text x="45.8" y="267.8">#3</text>
<text x="52.9" y="266.3">3</text>
<text x="52.9" y="269.9">4</text>
<text x="45.8" y="271.3">#4</text>
</g>
<g font-size="3.2">
<text x="60.2" y="28.2">GND</text>
<text x="69" y="26.5">J3-1</text>
<text x="179.2" y="32.8" transform="rotate(-90 179.2 32.8)">GND</text>
<text x="127" y="40.2">1</text>
<text x="177.8" y="38" transform="rotate(-90 177.8 38)">2</text>
<text x="325.9" y="40.6">4</text>
<text x="345.9" y="40.6">9</text>
<text x="69" y="47.6">J3-7</text>
<text x="127" y="43.7">2</text>
<text x="329.4" y="42.3">GNDGND</text>
<text x="60.2" y="49.4">GND</text>
<text x="127" y="66.7">1</text>
<text x="127" y="70.2">2</text>
<text x="35" y="72.3">J2-14</text>
<text x="45.4" y="74.1">GND</text>
<text x="179.6" y="74.9" transform="rotate(-90 179.6 74.9)">GND</text>
<text x="177.8" y="78.4" transform="rotate(-90 177.8 78.4)">2</text>
<text x="325.9" y="86.4">4</text>
<text x="329.4" y="88.2">GNDGND</text>
<text x="345.9" y="86.4">9</text>
<text x="157.3" y="119.9">1</text>
<text x="152.1" y="121.4">1</text>
<text x="152.1" y="124.9">2</text>
<text x="157.3" y="123.5">2</text>
<text x="152.1" y="128.4">3</text>
<text x="152.1" y="131.9">4</text>
<text x="157.3" y="127">3</text>
<text x="157.3" y="130.5">4</text>
<text x="325.9" y="130.5">4</text>
<text x="345.9" y="130.5">9</text>
<text x="152.1" y="135.5">5</text>
<text x="157.3" y="134.1">5</text>
<text x="157.3" y="137.6">6</text>
<text x="329.4" y="132.3">GNDGND</text>
<text x="152.1" y="139">6</text>
<text x="152.1" y="142.5">7</text>
<text x="157.3" y="141.1">7</text>
<text x="152.1" y="146">8</text>
<text x="157.3" y="144.6">8</text>
<text x="238.1" y="176">1</text>
<text x="238.1" y="179.6">2</text>
</g>
<g font-size="3.2" fill="#f00">
<text x="37" y="33.5">J2-3</text>
<text x="45.4" y="35.3">VP</text>
</g>
</svg>
